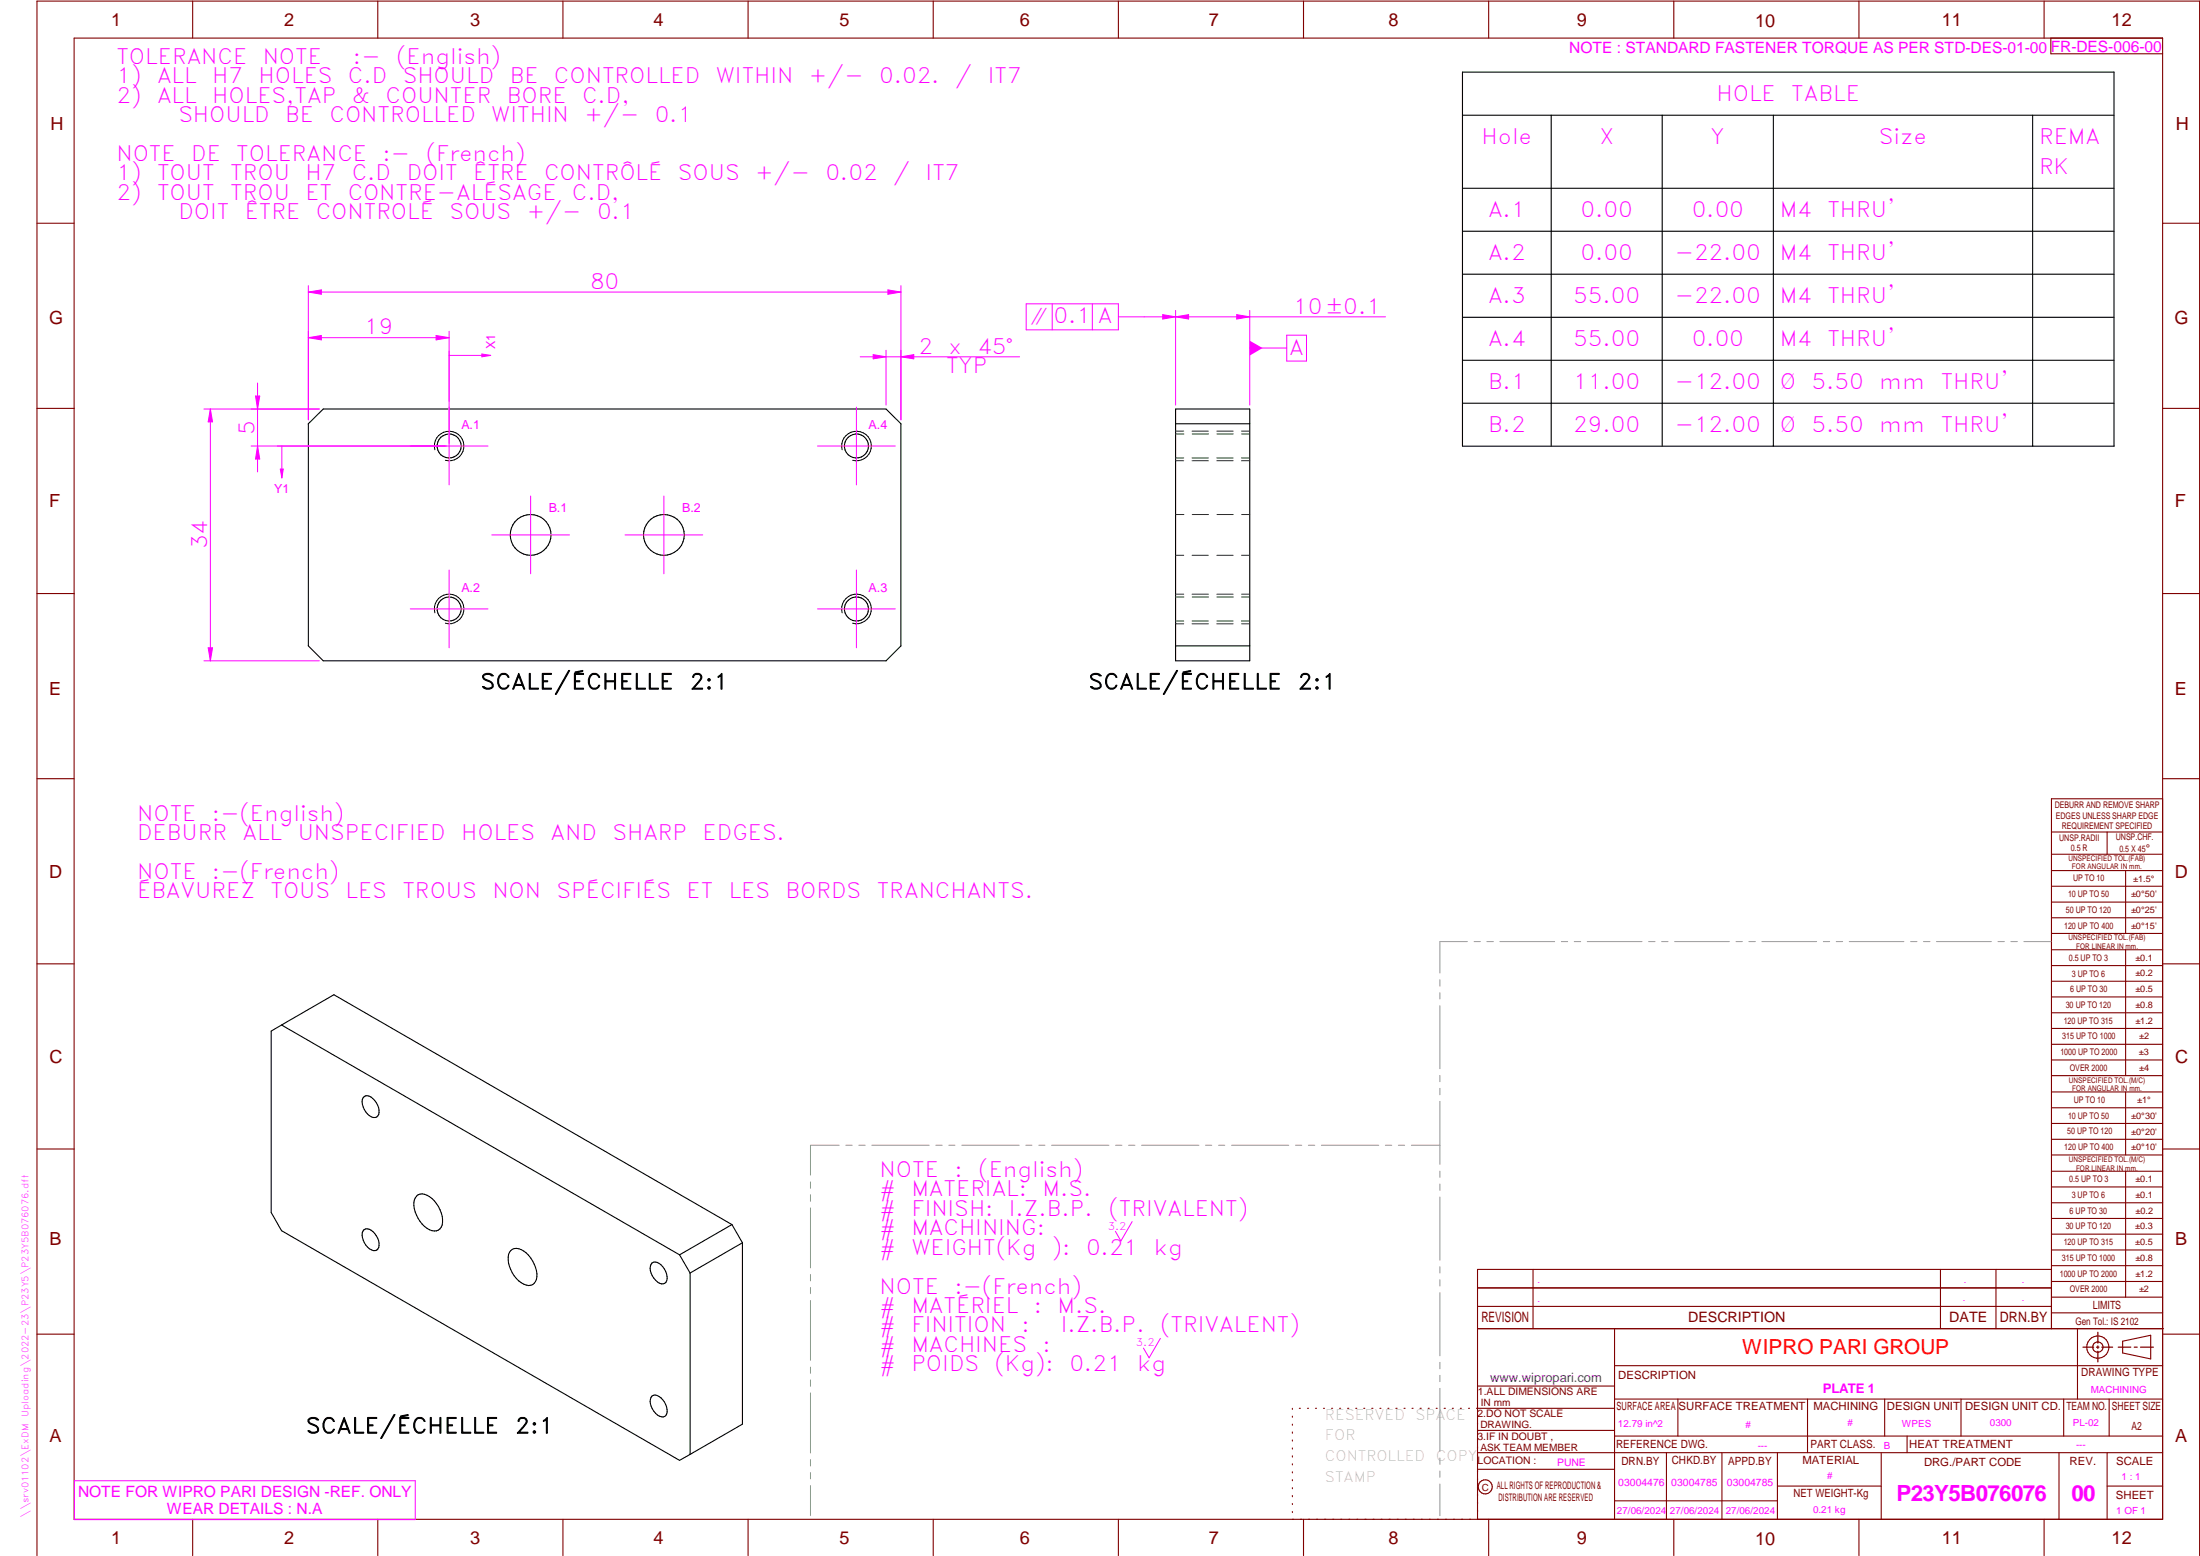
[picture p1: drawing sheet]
<svg xmlns="http://www.w3.org/2000/svg" width="594mm" height="420mm" viewBox="0 0 594 420" stroke-linecap="round" stroke-linejoin="round" font-family="sans-serif">
<g fill="none" stroke="#800000" stroke-width=".3">
<path d="M20 10.3h564v400h-564zM52 .3v10M102 .3v10M152 .3v10M202 .3v10M252 .3v10M302 .3v10M352 .3v10M402 .3v10M452 .3v10M502 .3v10M552 .3v10"/>
<path d="M553.8 10.3v4.2h30.2M10 60.3h10M584 60.3h10M10 110.3h10M584 110.3h10M10 160.3h10M584 160.3h10M10 210.3h10M584 215.7h-30v143.1M584 210.3h10M554 224.7h30M554 230.7h30"/>
<path d="M554 235.1h30M554 239.3h30M569 224.7v6M574 235.1v17M554 243.6h30M554 247.8h30M554 252.1h30M554 256.5h30M574 256.5v33.9M10 260.3h10M554 260.7h30M554 265h30"/>
<path d="M554 269.2h30M554 273.5h30M554 277.7h30M584 260.3h10M554 282h30M554 286.2h30M554 290.4h30M554 294.9h30M554 299.1h30M574 294.9v17M10 310.3h10M554 303.4h30"/>
<path d="M554 307.6h30M554 311.9h30M554 316.3h30M574 316.3v34M584 310.3h10M554 320.5h30M554 324.8h30M554 329h30M554 333.2h30M554 337.5h30M399 358.8h185.2M399 352.8h155"/>
<path d="M399 347.8h155M414 342.8v16M436 358.8v51.5M524 342.8v16M539 342.8v16M554 341.8h30M554 346h30M554 350.3h30M554 354.5h30M554 342.8h-155v67.5M561 358.8v19M10 360.3h10"/>
<path d="M399 374.3h37M436 377.8h148M453.1 377.8v10M488.1 377.8v14.5M508.9 377.8v10M529.5 377.8v10M557.3 377.8v10M569.5 377.8v10M573.2 362.2l7.6-1.6v6.3l-7.6-1.6zM584 368.8h-148M584 360.3h10M349 380.3v.3"/>
<path d="M349 382.4v.3M349 384.6v.3M349 386.7v.3M349 388.8v.3M349 391v.3M349 393.1v.3M349 395.3v.3M349 397.4v.3M349 399.5v.3M350.9 380.3h.2M353.1 380.3h.2M355.2 380.3h.3"/>
<path d="M357.4 380.3h.3M359.6 380.3h.3M361.7 380.3h.3M363.9 380.3h.3M366.1 380.3h.3M368.3 380.3h.2M370.4 380.3h.3M372.6 380.3h.3M374.8 380.3h.3M376.9 380.3h.4M379.1 380.3h.3M381.3 380.3h.3"/>
<path d="M383.4 380.3h.4M385.6 380.3h.3M387.8 380.3h.3M390 380.3h.3M392.2 380.3h.3M394.3 380.3h.3M396.5 380.3h.3M398.7 380.3h37.3M399 396.7h37M399 392.3h185M399 386.2h37M436 387.8h148"/>
<path d="M450 392.3v18M465 392.3v18M480 392.3v18M508 392.3v18M515 387.8v4.5M556 392.3v18M569 392.3v18M52 410.3v9.7M102 410.3v9.7M152 410.3v9.7M202 410.3v9.7M252 410.3v9.7"/>
<path d="M302 410.3v9.7M349 401.7v.3M349 403.8v.4M349 406v.3M349 408.1v.3M352 410.3v9.7M402 410.3v9.7M436 405.3h44M452 410.3v9.7M480 401.3h28M502 410.3v9.7M552 410.3v9.7"/>
<path d="M569 401.3h15M10 420v-419.7h584v419.7"/>
<circle cx="566.5" cy="363.7" r="1.39"/>
<circle cx="566.5" cy="363.8" r="3"/>
<circle cx="401.1" cy="401.5" r="1.9"/>
</g>
<g fill="none" stroke="#f0f" stroke-width=".27">
<path d="M83.3 89.5v23.9M83.3 91.2l3.5-.6v1.2zM121.3 89.5v18.9M121.3 109.9v21M231.3 109.9v21M110.8 120.4h21M143.3 133.9v21M179.3 133.9v21M220.8 120.4h21M121.3 153.9v21M132.8 144.4h21M168.8 144.4h21"/>
<path d="M231.3 153.9v21M110.8 164.4h21M220.8 164.4h21M305.7 329.9l-3 5.2-1.5-2.6M313.3 361.4l-3 5.2-1.5-2.6M20.1 399.8h92v10.5h-92z"/>
</g>
<g fill="none" stroke="#949494" stroke-width=".27">
<path d="M396.2 254.3h-7.4v8.5M398.1 254.3h1.6M401.5 254.3h1.8M405 254.3h14.8M421.6 254.3h1.7M425.1 254.3h1.7M428.6 254.3h14.8M445.2 254.3h1.7M448.7 254.3h1.7M452.2 254.3h14.8M468.8 254.3h1.7M472.3 254.3h1.7"/>
<path d="M475.8 254.3h14.8M492.4 254.3h1.7M495.8 254.3h1.8M499.4 254.3h14.7M516 254.3h1.6M519.4 254.3h1.8M522.9 254.3h14.8M539.5 254.3h1.7M543 254.3h1.7M546.5 254.3h7.4M388.8 264.5v1.8M388.8 268.1v1.6"/>
<path d="M388.8 271.6v17M388.8 290.4v1.7M388.8 293.9v1.7M388.8 297.4v17M218.9 319.2v1.6M226.6 309.2h-7.7v8.1M228.4 309.2h1.7M231.9 309.2h1.7M235.4 309.2h15.5M252.7 309.2h1.7M256.2 309.2h1.7M259.7 309.2h15.5"/>
<path d="M277 309.2h1.7M280.5 309.2h1.7M284 309.2h15.5M301.2 309.2h1.8M304.8 309.2h1.7M308.3 309.2h15.5M325.5 309.2h1.7M329.1 309.2h1.6M332.6 309.2h15.4M349.8 309.2h1.7M353.3 309.2h1.7M356.8 309.2h15.5"/>
<path d="M374.1 309.2h1.7M377.6 309.2h1.7M381.1 309.2h7.7M388.8 316.2v1.7M388.8 319.7v1.7M218.9 322.6v1.8M218.9 326.1v16.2M388.8 323.2v17.1M218.9 344.1v1.8M218.9 347.6v1.7M218.9 351.2v16.1M388.8 342.1v1.6"/>
<path d="M388.8 345.6v1.7M388.8 349v17.1M218.9 369.1v1.7M218.9 372.6v1.8M218.9 376.1v16.2M388.8 367.9v1.7M388.8 371.4v1.7M388.8 374.9v17M218.9 394.1v1.8M218.9 397.6v1.7M388.8 393.7v1.7M388.8 397.2v1.7"/>
<path d="M218.9 401.2v8.1M388.8 400.7v8.6"/>
</g>
<path d="M566.5 359.7v3M562.5 363.8h2.9M566.1 363.8h.7M566.5 363.4v.7M566.5 364.9v2.8M567.6 363.8h2.9M572 363.8h3.4M576.3 363.8h.8M578 363.8h3.5" fill="none" stroke="#800000" stroke-width=".34"/>
<g fill="none" stroke="#000" stroke-width=".3">
<path d="M83.3 114.4l4-4h152l4 4v60l-4 4h-152l-4-4zM317.5 110.4h20v68h-20zM317.5 114.4h20M317.5 174.4h20M76 276.8l14.2-8.2 107.4 62.1M76 276.8l-2.8 1.6v49l2.8 4.9 107.5 62 2.8-1.6M76 276.8l107.5 62M98.3 296.2a2.1 2.1 0 0 1 2.9 .9 3.8 3.8 0 0 1 .8 4.2 1.83 1.83 0 0 1-2.8-.5 3.7 3.7 0 0 1-.9-4.6zM98.3 332.1a2.21 2.21 0 0 1 2.9 .9 3.9 3.9 0 0 1 .8 4.3 1.83 1.83 0 0 1-2.8-.6l-.8-1.2a2.98 2.98 0 0 1-.1-3.4zM112.5 323a2.55 2.55 0 0 1 3.5 .1 8.3 8.3 0 0 1 3.4 7.7 2.41 2.41 0 0 1-4.1 .9 8.3 8.3 0 0 1-3.4-7.6zM137.9 337.7a2.67 2.67 0 0 1 3.5 .1 8.3 8.3 0 0 1 3.5 7.6 2.4 2.4 0 0 1-4.1 1 8.3 8.3 0 0 1-3.5-7.6zM183.5 338.8l2.8 4.9"/>
<path d="M197.6 330.7l-14.1 8.1M197.6 330.7l2.9 4.9M200.5 335.6v49l-14.2 8.1M200.5 335.6l-14.2 8.1M176.1 341a2.19 2.19 0 0 1 2.8 1 4 4 0 0 1 .9 4.2 1.83 1.83 0 0 1-2.8-.5 3.7 3.7 0 0 1-.9-4.7zM186.3 343.7v49M176.1 377a2.19 2.19 0 0 1 2.8 1 4 4 0 0 1 .9 4.2 1.92 1.92 0 0 1-2.8-.6 3.7 3.7 0 0 1-.9-4.6z"/>
<circle cx="121.3" cy="120.4" r="3.2"/>
<circle cx="231.3" cy="120.4" r="3.2"/>
<circle cx="143.3" cy="144.4" r="5.5"/>
<circle cx="179.3" cy="144.4" r="5.5"/>
<circle cx="121.3" cy="164.4" r="3.2"/>
<circle cx="231.3" cy="164.4" r="3.2"/>
</g>
<path d="M119.1 117.1a3.9 3.9 0 0 0-1.7 4.4M119.1 117.1a4 4 0 0 1 6.1 2.7 4 4 0 0 1-4.9 4.5M227.4 121.5a4 4 0 0 1 3.5-5.1 4 4 0 0 1 4.4 4.4 4 4 0 0 1-5.1 3.5M119.1 161.1a4 4 0 0 0-1.7 4.4M119.1 161.1a4 4 0 0 1 6.1 2.7 4 4 0 0 1-4.9 4.5M227.4 165.5a4 4 0 0 1 3.5-5.1 4 4 0 0 1 4.3 4.3 4 4 0 0 1-5 3.6" fill="none" stroke="#000" stroke-width=".27"/>
<g fill="none" stroke="#008000" stroke-width=".27">
<path d="M317.5 117.2h2.2M317.5 116.4h2.2M321.9 116.4h4.4M321.9 117.2h4.4M328.6 116.4h4.4M328.6 117.2h4.4M335.2 116.4h2.3M335.3 117.2h2.2M317.5 138.9h2.2M317.5 123.7h2.2M317.5 124.4h2.2M321.9 123.7h4.4"/>
<path d="M321.9 124.4h4.4M321.9 138.9h4.4M328.6 123.7h4.4M328.6 124.4h4.4M328.6 138.9h4.4M335.2 123.7h2.3M335.2 124.4h2.3M335.3 138.9h2.2M317.5 149.9h2.2M321.9 149.9h4.4M328.6 149.9h4.4M335.2 149.9h2.3"/>
<path d="M317.5 161.2h2.2M317.5 167.7h2.2M317.5 160.4h2.2M317.5 168.4h2.2M321.9 167.7h4.4M321.9 160.4h4.4M321.9 168.4h4.4M321.9 161.2h4.4M328.6 167.7h4.4M328.6 160.4h4.4M328.6 168.4h4.4M328.6 161.2h4.4"/>
<path d="M335.2 167.7h2.3M335.2 160.4h2.3M335.2 168.4h2.3M335.3 161.2h2.2"/>
</g>
<path d="M83.3 91.2l3.5-.6v1.2z" fill="#f0f"/>
<path d="M117.8 90.6l3.5 .6-3.5 .6z" fill="none" stroke="#f0f" stroke-width=".27"/>
<path d="M117.8 90.6l3.5 .6-3.5 .6z" fill="#f0f"/>
<path d="M83.3 91.2h38M67.8 110.4h18.4M69 106.9h1.1l-.6 3.5zM67.8 120.4h52.4" fill="none" stroke="#f0f" stroke-width=".27"/>
<path d="M69 106.9h1.1l-.6 3.5z" fill="#f0f"/>
<path d="M69.5 120.4l.6 3.6h-1.1z" fill="none" stroke="#f0f" stroke-width=".27"/>
<path d="M69.5 120.4l.6 3.6h-1.1z" fill="#f0f"/>
<path d="M83.3 78.9l3.5-.6v1.2zM83.3 77.1v36.3M243.3 77.1v36.3M69.5 103.4v24" fill="none" stroke="#f0f" stroke-width=".27"/>
<path d="M83.3 78.9l3.5-.6v1.2z" fill="#f0f"/>
<path d="M239.8 78.3l3.5 .6-3.5 .6z" fill="none" stroke="#f0f" stroke-width=".27"/>
<path d="M239.8 78.3l3.5 .6-3.5 .6z" fill="#f0f"/>
<path d="M83.3 78.9h160M55.1 110.4h31.1M56.8 110.4l.6 3.5h-1.2zM55.1 178.4h31.1" fill="none" stroke="#f0f" stroke-width=".27"/>
<path d="M56.8 110.4l.6 3.5h-1.2z" fill="#f0f"/>
<path d="M56.2 174.9h1.2l-.6 3.5z" fill="none" stroke="#f0f" stroke-width=".27"/>
<path d="M56.2 174.9h1.2l-.6 3.5z" fill="#f0f"/>
<path d="M121.3 94.8v24.9M121.3 96h11.2M130.1 95.6l2.4 .4-2.4 .4zM56.8 110.4v68" fill="none" stroke="#f0f" stroke-width=".27"/>
<path d="M130.1 95.6l2.4 .4-2.4 .4z" fill="#f0f"/>
<path d="M74.9 120.4h45.7M75.7 126.7h.8l-.4 2.3zM76.1 120.4v8.6" fill="none" stroke="#f0f" stroke-width=".27"/>
<path d="M75.7 126.7h.8l-.4 2.3z" fill="#f0f"/>
<path d="M394.9 19.5h176v101h-176zM394.9 31.1h176M418.9 31.1v89.4M448.9 31.1v89.4M478.9 31.1v89.4M548.9 31.1v89.4M394.9 50.8h176M394.9 62.4h176M394.9 74h176M394.9 85.7h176M394.9 97.3h176M394.9 108.9h176" fill="none" stroke="#000" stroke-width=".3"/>
<path d="M239.3 94.6v14.8M243.3 94.6v18.8M243.3 96.4l3.5-.6v1.1z" fill="none" stroke="#f0f" stroke-width=".27"/>
<path d="M243.3 96.4l3.5-.6v1.1z" fill="#f0f"/>
<path d="M235.8 95.8l3.5 .6-3.5 .5z" fill="none" stroke="#f0f" stroke-width=".27"/>
<path d="M235.8 95.8l3.5 .6-3.5 .5z" fill="#f0f"/>
<path d="M232.3 96.4h43M317.5 85.6l3.5-.6v1.1zM317.5 83.8v25.6M337.5 83.8v25.6" fill="none" stroke="#f0f" stroke-width=".27"/>
<path d="M317.5 85.6l3.5-.6v1.1z" fill="#f0f"/>
<path d="M334 85l3.5 .6-3.5 .5z" fill="none" stroke="#f0f" stroke-width=".27"/>
<path d="M334 85l3.5 .6-3.5 .5z" fill="#f0f"/>
<path d="M317.5 85.6h56.6M337.5 94h10" fill="none" stroke="#f0f" stroke-width=".27"/>
<path d="M337.5 92l3.4 2-3.4 2z" fill="#f0f"/>
<path d="M309 85.6h8.5M347.5 90.5h5.3v7h-5.3z" fill="none" stroke="#f0f" stroke-width=".27"/>
<path d="M314 85l3.5 .6-3.5 .5z" fill="#f0f"/>
<path d="M277.1 82h24.9v7.1h-24.9zM284.1 82v7.1M295 82v7.1M302 85.6h7M314 85l3.5 .6-3.5 .5z" fill="none" stroke="#f0f" stroke-width=".27"/>
<g font-size="6" fill="#f0f">
<text x="512.1" y="405.2">P23Y5B076076</text>
<text x="559.4" y="405.2">00</text>
</g>
<g font-size="5.7" fill="#f0f">
<text x="31.4" y="17.2">TOLERANCE</text>
<text x="70.9" y="17.2">NOTE</text>
<text x="95.3" y="17.2">:-</text>
<text x="107" y="17.2">(English)</text>
<text x="31.4" y="22.5">1)</text>
<text x="42.4" y="22.5">ALL</text>
<text x="57.3" y="22.5">H7</text>
<text x="69.8" y="22.5">HOLES</text>
<text x="94" y="22.5">C.D</text>
<text x="108.8" y="22.5">SHOULD</text>
<text x="137.7" y="22.5">BE</text>
<text x="149.6" y="22.5">CONTROLLED</text>
<text x="193.3" y="22.5">WITHIN</text>
<text x="218.4" y="22.5">+/-</text>
<text x="237.4" y="22.5">0.02.</text>
<text x="257.9" y="22.5">/</text>
<text x="266.8" y="22.5">IT7</text>
<text x="31.4" y="27.7">2)</text>
<text x="42.4" y="27.7">ALL</text>
<text x="57.3" y="27.7">HOLES,TAP</text>
<text x="95" y="27.7">&amp;</text>
<text x="104.1" y="27.7">COUNTER</text>
<text x="136.9" y="27.7">BORE</text>
<text x="157.2" y="27.7">C.D,</text>
<text x="463.5" y="27.2">HOLE</text>
<text x="483.7" y="27.2">TABLE</text>
<text x="48.2" y="33">SHOULD</text>
<text x="77" y="33">BE</text>
<text x="89" y="33">CONTROLLED</text>
<text x="132.7" y="33">WITHIN</text>
<text x="157.8" y="33">+/-</text>
<text x="176.8" y="33">0.1</text>
<text x="400" y="38.8">Hole</text>
<text x="431.9" y="38.8">X</text>
<text x="461.9" y="38.8">Y</text>
<text x="507.4" y="38.8">Size</text>
<text x="550.6" y="38.8">REMA</text>
<text x="31.4" y="43.5">NOTE</text>
<text x="51.6" y="43.5">DE</text>
<text x="63.8" y="43.5">TOLERANCE</text>
<text x="103.3" y="43.5">:-</text>
<text x="115" y="43.5">(French)</text>
<text x="550.6" y="46.9">RK</text>
<text x="31.4" y="48.7">1)</text>
<text x="31.4" y="54">2)</text>
<text x="42.4" y="54">TOUT</text>
<text x="42.4" y="48.7">TOUT</text>
<text x="62.1" y="54">TROU</text>
<text x="62.1" y="48.7">TROU</text>
<text x="82.5" y="54">ET</text>
<text x="82.5" y="48.7">H7</text>
<text x="93.9" y="54">CONTRE-ALÉSAGE</text>
<text x="95" y="48.7">C.D</text>
<text x="109.8" y="48.7">DOIT</text>
<text x="127.8" y="48.7">ÊTRE</text>
<text x="146.9" y="48.7">CONTRÔLÉ</text>
<text x="154.4" y="54">C.D,</text>
<text x="183.1" y="48.7">SOUS</text>
<text x="203.9" y="48.7">+/-</text>
<text x="222.9" y="48.7">0.02</text>
<text x="241.2" y="48.7">/</text>
<text x="250" y="48.7">IT7</text>
<text x="48.2" y="59.2">DOIT</text>
<text x="66.1" y="59.2">ÊTRE</text>
<text x="85.3" y="59.2">CONTROLÉ</text>
<text x="121.4" y="59.2">SOUS</text>
<text x="142.2" y="59.2">+/-</text>
<text x="161.2" y="59.2">0.1</text>
<text x="401.8" y="58.5">A.1</text>
<text x="426.8" y="58.5">0.00</text>
<text x="456.8" y="58.5">0.00</text>
<text x="480.6" y="58.5">M4</text>
<text x="493.5" y="58.5">THRU'</text>
<text x="401.8" y="70.2">A.2</text>
<text x="426.8" y="70.2">0.00</text>
<text x="452.2" y="70.2">-22.00</text>
<text x="480.6" y="70.2">M4</text>
<text x="493.5" y="70.2">THRU'</text>
<text x="159.3" y="78">80</text>
<text x="401.8" y="81.8">A.3</text>
<text x="424.9" y="81.8">55.00</text>
<text x="452.2" y="81.8">-22.00</text>
<text x="480.6" y="81.8">M4</text>
<text x="493.5" y="81.8">THRU'</text>
<text x="284.5" y="87.3">0.1 A</text>
<text x="349.2" y="84.7">10±0.1</text>
<text x="98.3" y="90.3">19</text>
<text x="248" y="95.5">2</text>
<text x="256.2" y="95.5">x</text>
<text x="263.9" y="95.5">45°</text>
<text x="348.1" y="95.8">A</text>
<text x="401.8" y="93.4">A.4</text>
<text x="424.9" y="93.4">55.00</text>
<text x="456.8" y="93.4">0.00</text>
<text x="480.6" y="93.4">M4</text>
<text x="493.5" y="93.4">THRU'</text>
<text x="255.5" y="100.7">TYP</text>
<text x="401.8" y="105">B.1</text>
<text x="424.9" y="105">11.00</text>
<text x="452.2" y="105">-12.00</text>
<text x="480.6" y="105">Ø</text>
<text x="489.2" y="105">5.50</text>
<text x="507.5" y="105">mm</text>
<text x="524.1" y="105">THRU'</text>
<text x="68.7" y="117.4" transform="rotate(-90 68.7 117.4)">5</text>
<text x="401.8" y="116.6">B.2</text>
<text x="424.9" y="116.6">29.00</text>
<text x="452.2" y="116.6">-12.00</text>
<text x="480.6" y="116.6">Ø</text>
<text x="489.2" y="116.6">5.50</text>
<text x="507.5" y="116.6">mm</text>
<text x="524.1" y="116.6">THRU'</text>
<text x="55.9" y="148.4" transform="rotate(-90 55.9 148.4)">34</text>
<text x="37" y="221.6">NOTE</text>
<text x="57.2" y="221.6">:-(English)</text>
<text x="37" y="226.9">DEBURR</text>
<text x="65.5" y="226.9">ALL</text>
<text x="80.4" y="226.9">UNSPECIFIED</text>
<text x="124.5" y="226.9">HOLES</text>
<text x="148.7" y="226.9">AND</text>
<text x="165.4" y="226.9">SHARP</text>
<text x="189.7" y="226.9">EDGES.</text>
<text x="37" y="237.4">NOTE</text>
<text x="57.2" y="237.4">:-(French)</text>
<text x="37" y="242.6">ÉBAVUREZ</text>
<text x="73" y="242.6">TOUS</text>
<text x="93.3" y="242.6">LES</text>
<text x="108.7" y="242.6">TROUS</text>
<text x="133" y="242.6">NON</text>
<text x="150.3" y="242.6">SPÉCIFIÉS</text>
<text x="185.4" y="242.6">ET</text>
<text x="196.8" y="242.6">LES</text>
<text x="212.1" y="242.6">BORDS</text>
<text x="236.8" y="242.6">TRANCHANTS.</text>
<text x="237.5" y="317.8">NOTE</text>
<text x="257.7" y="317.8">:</text>
<text x="264.1" y="317.8">(English)</text>
<text x="237.5" y="323">#</text>
<text x="246.1" y="323">MATERIAL:</text>
<text x="281.5" y="323">M.S.</text>
<text x="237.5" y="328.3">#</text>
<text x="246.1" y="328.3">FINISH:</text>
<text x="272.4" y="328.3">I.Z.B.P.</text>
<text x="299.3" y="328.3">(TRIVALENT)</text>
<text x="237.5" y="333.5">#</text>
<text x="246.1" y="333.5">MACHINING:</text>
<text x="237.5" y="338.8">#</text>
<text x="246.1" y="338.8">WEIGHT(Kg</text>
<text x="284" y="338.8">):</text>
<text x="293.3" y="338.8">0.21</text>
<text x="311.6" y="338.8">kg</text>
<text x="237.5" y="349.3">NOTE</text>
<text x="257.7" y="349.3">:-(French)</text>
<text x="237.5" y="354.5">#</text>
<text x="237.5" y="359.8">#</text>
<text x="246.1" y="359.8">FINITION</text>
<text x="246.1" y="354.5">MATÉRIEL</text>
<text x="275.8" y="359.8">:</text>
<text x="279.2" y="354.5">:</text>
<text x="285.6" y="354.5">M.S.</text>
<text x="286.4" y="359.8">I.Z.B.P.</text>
<text x="313.3" y="359.8">(TRIVALENT)</text>
<text x="237.5" y="365">#</text>
<text x="246.1" y="365">MACHINES</text>
<text x="281.5" y="365">:</text>
<text x="237.5" y="370.3">#</text>
<text x="246.1" y="370.3">POIDS</text>
<text x="268.5" y="370.3">(Kg):</text>
<text x="288.8" y="370.3">0.21</text>
<text x="307.1" y="370.3">kg</text>
</g>
<g font-size="5.7">
<text x="129.7" y="186.1">SCALE/ÉCHELLE</text>
<text x="186.3" y="186.1">2:1</text>
<text x="293.9" y="186.1">SCALE/ÉCHELLE</text>
<text x="350.4" y="186.1">2:1</text>
<text x="82.6" y="387">SCALE/ÉCHELLE</text>
<text x="139.1" y="387">2:1</text>
</g>
<text font-size="5.6" fill="#f00" x="470.5" y="365.5">WIPRO PARI GROUP</text>
<text font-size="5.4" fill="#f0f" x="278.4" y="87.3">i</text>
<g font-size="4.9" fill="#800000">
<text x="30" y="6.9">1</text>
<text x="76.7" y="6.9">2</text>
<text x="127" y="6.9">3</text>
<text x="176.5" y="6.9">4</text>
<text x="226.7" y="6.9">5</text>
<text x="275.4" y="6.9">6</text>
<text x="326.4" y="6.9">7</text>
<text x="375" y="6.9">8</text>
<text x="425.8" y="6.9">9</text>
<text x="473.9" y="7.3">10</text>
<text x="524.3" y="6.9">11</text>
<text x="570.2" y="6.9">12</text>
<text x="13.6" y="35.1">H</text>
<text x="587.6" y="35.1">H</text>
<text x="13.2" y="87.5">G</text>
<text x="587.2" y="87.5">G</text>
<text x="13.2" y="137">F</text>
<text x="587.2" y="137">F</text>
<text x="13.2" y="187.6">E</text>
<text x="587.2" y="187.6">E</text>
<text x="13.2" y="237">D</text>
<text x="587.2" y="237">D</text>
<text x="13.4" y="287.1">C</text>
<text x="587.4" y="287.1">C</text>
<text x="13.4" y="336.2">B</text>
<text x="587.4" y="336.2">B</text>
<text x="13.4" y="389.3">A</text>
<text x="587.4" y="389.3">A</text>
<text x="30" y="416.9">1</text>
<text x="76.7" y="416.9">2</text>
<text x="127" y="416.9">3</text>
<text x="176.5" y="416.9">4</text>
<text x="226.7" y="416.9">5</text>
<text x="275.4" y="416.9">6</text>
<text x="326.4" y="416.9">7</text>
<text x="375" y="416.9">8</text>
<text x="425.8" y="416.9">9</text>
<text x="473.9" y="417.3">10</text>
<text x="524.3" y="416.9">11</text>
<text x="570.2" y="416.9">12</text>
</g>
<g font-size="4.2" fill="#f0f">
<text x="423.7" y="14.3">NOTE : STANDARD FASTENER TORQUE AS PER STD-DES-01-00</text>
<text x="553.8" y="14">FR-DES-006-00</text>
<text x="21.1" y="404.3">NOTE FOR WIPRO PARI DESIGN -REF. ONLY</text>
<text x="45.1" y="408.8">WEAR DETAILS : N.A</text>
</g>
<g font-size="3.9" fill="#800000">
<text x="400" y="357.1">REVISION</text>
<text x="455.9" y="357.1">DESCRIPTION</text>
<text x="526.4" y="357.1">DATE</text>
<text x="540" y="357.1">DRN.BY</text>
</g>
<g font-size="3.9" fill="#c0c0c0">
<text x="357.8" y="383.3">RESERVED</text>
<text x="382.3" y="383.3">SPACE</text>
<text x="357.8" y="388.9">FOR</text>
<text x="357.8" y="394.5">CONTROLLED</text>
<text x="387.8" y="394.5">COPY</text>
<text x="357.8" y="400">STAMP</text>
</g>
<text font-size="3.6" fill="#f0f" x="492.2" y="376.1">PLATE 1</text>
<text font-size="3.5" fill="#00f" x="402.4" y="373.3">www.wipropari.com</text>
<g font-size="3.4" fill="#f0f">
<text x="133.7" y="94.3" transform="rotate(-90 133.7 94.3)">X1</text>
<text x="124.6" y="115.8">A.1</text>
<text x="234.6" y="115.8">A.4</text>
<text x="74.1" y="133.1">Y1</text>
<text x="148.2" y="138.2">B.1</text>
<text x="184.2" y="138.2">B.2</text>
<text x="124.6" y="159.8">A.2</text>
<text x="234.6" y="159.8">A.3</text>
</g>
<g font-size="3.1" fill="#800000">
<text x="565.1" y="353.5">LIMITS</text>
<text x="562" y="371.7">DRAWING TYPE</text>
<text x="437" y="372.3">DESCRIPTION</text>
<text x="436.5" y="380.8">SURFACE AREA</text>
<text x="453.3" y="380.8">SURFACE TREATMENT</text>
<text x="489.7" y="380.8">MACHINING</text>
<text x="509.5" y="380.8">DESIGN UNIT</text>
<text x="530.6" y="380.8">DESIGN UNIT CD.</text>
<text x="558" y="380.6">TEAM NO.</text>
<text x="570.3" y="380.7">SHEET SIZE</text>
<text x="575.6" y="386.1">A2</text>
<text x="436.4" y="391.1">REFERENCE DWG.</text>
<text x="437.8" y="395.5">DRN.BY</text>
<text x="451.4" y="395.4">CHKD.BY</text>
<text x="466.6" y="395.5">APPD.BY</text>
<text x="486.7" y="395.4">MATERIAL</text>
<text x="488.9" y="390.9">PART CLASS.</text>
<text x="515.6" y="390.9">HEAT TREATMENT</text>
<text x="519.6" y="395.9">DRG./PART CODE</text>
<text x="558.9" y="395.5">REV.</text>
<text x="571.4" y="395.6">SCALE</text>
<text x="484.3" y="404.2">NET WEIGHT-Kg</text>
<text x="571.4" y="404.7">SHEET</text>
</g>
<text font-size="3" fill="#800000" x="579.5" y="230.1">°</text>
<g font-size="2.8" fill="#f0f">
<text x="299.1" y="332.1">3.2</text>
<text x="306.7" y="363.6">3.2</text>
<text x="420.5" y="396">PUNE</text>
<text x="437" y="401.2">03004476</text>
<text x="451.3" y="401.2">03004785</text>
<text x="466.3" y="401.2">03004785</text>
</g>
<g font-size="2.8" fill="#800000">
<text x="560.4" y="357.7">Gen Tol.: IS 2102</text>
<text x="399.1" y="376.6">1.ALL DIMENSIONS ARE</text>
<text x="399" y="382.7">2.DO NOT SCALE</text>
<text x="399" y="388.7">3.IF IN DOUBT ,</text>
<text x="399" y="395.4">LOCATION :</text>
<text x="404.2" y="402">ALL RIGHTS OF REPRODUCTION &amp;</text>
<text x="404.7" y="405.4">DISTRIBUTION ARE RESERVED</text>
</g>
<g font-size="2.7" fill="#f0f">
<text x="564.6" y="376.2">MACHINING</text>
<text x="436.9" y="385.4">12.79 in^2</text>
<text x="471.4" y="385.5">#</text>
<text x="498.9" y="385">#</text>
<text x="513.6" y="385.3">WPES</text>
<text x="537.3" y="385.1">0300</text>
<text x="559.7" y="385.1">PL-02</text>
<text x="474.6" y="391.2">---</text>
<text x="508.7" y="391.2">B</text>
<text x="560.6" y="391.1">---</text>
<text x="493.4" y="399.5">#</text>
<text x="572.8" y="399.7">1 : 1</text>
<text x="436.6" y="408.7">27/06/2024</text>
<text x="450.9" y="408.8">27/06/2024</text>
<text x="466" y="408.9">27/06/2024</text>
<text x="489.6" y="408.5">0.21 kg</text>
<text x="571.4" y="408.7">1 OF 1</text>
</g>
<g font-size="2.7" fill="#800000">
<text x="399.9" y="379.7">IN mm</text>
<text x="399.7" y="385.7">DRAWING.</text>
<text x="399.7" y="391.8">ASK TEAM MEMBER</text>
<text x="400.1" y="402.5">C</text>
</g>
<g font-size="2.5" fill="#800000">
<text x="554.9" y="218.3">DEBURR AND REMOVE SHARP</text>
<text x="555.2" y="221">EDGES UNLESS SHARP EDGE</text>
<text x="556.1" y="227.1">UNSP.RADII</text>
<text x="556.8" y="223.8">REQUIREMENT SPECIFIED</text>
<text x="571.4" y="226.9">UNSP.CHF.</text>
<text x="559.2" y="229.9">0.5 R</text>
<text x="572.3" y="230.1">0.5 X 45</text>
<text x="559.8" y="238">UP TO 10</text>
<text x="576.1" y="238.1">±1.5°</text>
<text x="558.5" y="242.2">10 UP TO 50</text>
<text x="575.5" y="242.3">±0°50'</text>
<text x="557.4" y="250.7">120 UP TO 400</text>
<text x="557.9" y="246.5">50 UP TO 120</text>
<text x="575.5" y="250.7">±0°15'</text>
<text x="575.5" y="246.5">±0°25'</text>
<text x="558.7" y="259.4">0.5 UP TO 3</text>
<text x="559.5" y="263.7">3 UP TO 6</text>
<text x="576.6" y="263.6">±0.2</text>
<text x="576.6" y="259.4">±0.1</text>
<text x="559" y="267.9">6 UP TO 30</text>
<text x="576.6" y="267.9">±0.5</text>
<text x="557.8" y="272.2">30 UP TO 120</text>
<text x="576.6" y="272.2">±0.8</text>
<text x="556.9" y="280.7">315 UP TO 1000</text>
<text x="557.3" y="276.4">120 UP TO 315</text>
<text x="576.6" y="276.4">±1.2</text>
<text x="577.7" y="280.7">±2</text>
<text x="556.4" y="284.9">1000 UP TO 2000</text>
<text x="577.6" y="284.9">±3</text>
<text x="558.9" y="289.2">OVER 2000</text>
<text x="577.7" y="289.3">±4</text>
<text x="560" y="297.9">UP TO 10</text>
<text x="577.1" y="297.9">±1°</text>
<text x="558.5" y="302.1">10 UP TO 50</text>
<text x="575.5" y="302.1">±0°30'</text>
<text x="557.4" y="310.6">120 UP TO 400</text>
<text x="558.2" y="306.3">50 UP TO 120</text>
<text x="575.5" y="310.6">±0°10'</text>
<text x="575.5" y="306.4">±0°20'</text>
<text x="558.8" y="319.2">0.5 UP TO 3</text>
<text x="559.4" y="323.4">3 UP TO 6</text>
<text x="576.6" y="319.2">±0.1</text>
<text x="576.6" y="323.5">±0.1</text>
<text x="558.9" y="327.7">6 UP TO 30</text>
<text x="576.7" y="327.7">±0.2</text>
<text x="557.8" y="332">30 UP TO 120</text>
<text x="576.6" y="332">±0.3</text>
<text x="556.8" y="340.5">315 UP TO 1000</text>
<text x="557.3" y="336.3">120 UP TO 315</text>
<text x="576.6" y="336.3">±0.5</text>
<text x="576.6" y="340.5">±0.8</text>
<text x="556.2" y="344.7">1000 UP TO 2000</text>
<text x="576.6" y="344.7">±1.2</text>
<text x="558.9" y="349">OVER 2000</text>
<text x="577.6" y="349">±2</text>
</g>
<g font-size="2.5" fill="#f0f">
<text x="415.2" y="346.4">.</text>
<text x="530.3" y="346.5">.</text>
<text x="545.9" y="346.4">.</text>
<text x="415.2" y="351.5">.</text>
<text x="530" y="351.3">.</text>
<text x="545.9" y="351.4">.</text>
</g>
<g font-size="2.4" fill="#f0f">
<text x="7.7" y="382.7" transform="rotate(-90 7.7 382.7)">Uploading\2022-23\P23Y5\P23Y5B076076.dft</text>
<text x="7.7" y="409.8" transform="rotate(-90 7.7 409.8)">\\srv01102\ExDM</text>
</g>
<g font-size="2.1" fill="#800000">
<text x="558.5" y="232.4">UNSPECIFIED TOL.(FAB)</text>
<text x="559.5" y="234.7">FOR ANGULAR IN mm.</text>
<text x="558.6" y="253.9">UNSPECIFIED TOL.(FAB)</text>
<text x="560.7" y="256.3">FOR LINEAR IN mm.</text>
<text x="558.7" y="292.3">UNSPECIFIED TOL.(M/C)</text>
<text x="559.6" y="294.7">FOR ANGULAR IN mm.</text>
<text x="558.7" y="313.7">UNSPECIFIED TOL.(M/C)</text>
<text x="560.6" y="316.1">FOR LINEAR IN mm.</text>
</g>
</svg>
